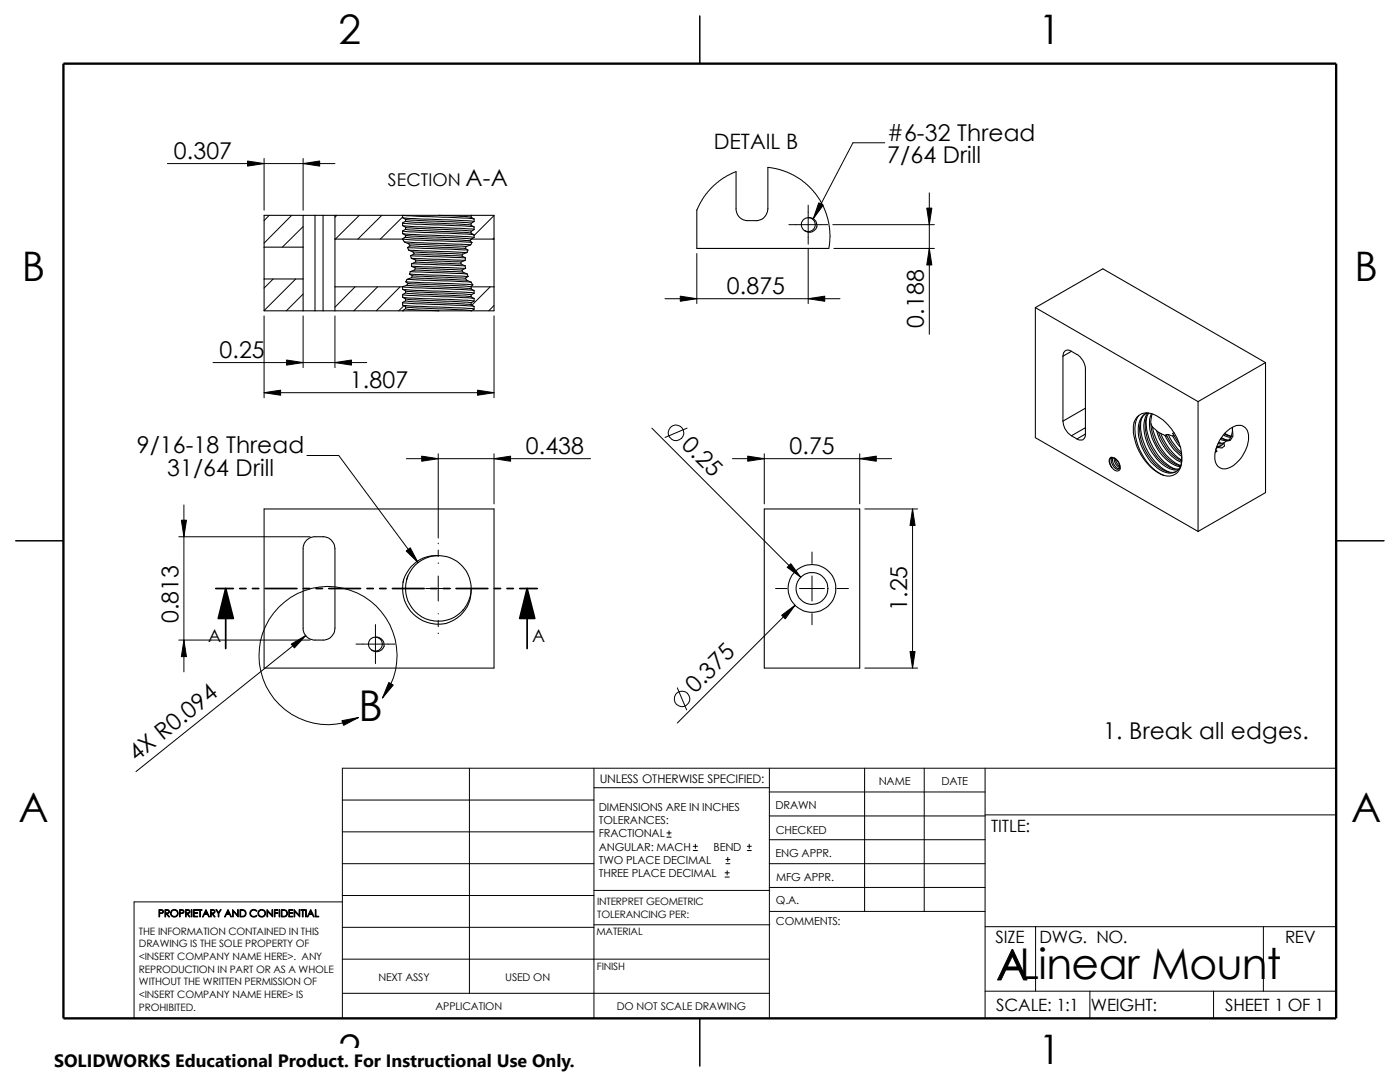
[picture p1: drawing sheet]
<svg xmlns="http://www.w3.org/2000/svg" width="279mm" height="216mm" viewBox="0 0 279 216" stroke-linecap="round" stroke-linejoin="round" font-family="sans-serif">
<g fill="none" stroke="#000" stroke-width=".2">
<path d="M33.4 32.6h33.4M49.4 32.1l3.3 .5-3.3 .5zM52.7 31.6v10.4M60.5 32.6l3.3-.5v1zM60.5 31.6v10.4M146.9 34.2l-2.4 1.2-2.2 1.7-1.8 2.1-1.4 2.7M153.2 33.4l2.4 .4 2.7 1.1 2.5 1.7 1.9 2 1.7 2.8 .9 2.5 .4 2.8-.3 2.9M176.6 28.5h-6.4l-7.9 15.1M185.5 38.5v28.2M53.7 43l-1 1M54.5 55.7l-1.8 1.8M58.2 43l-5.5 5.5"/>
<path d="M59 55.7l-6.3 6.3M60.5 58.7l-3.4 3.3M60.5 45.2l-4.2 4.1M67.2 43l-.4 .3M70.9 57.2l-4.1 4.1M71.7 43l-4.8 4.7M75.4 57.2l-4.8 4.8M76.2 43l-4.8 4.7M79.8 57.2l-4.7 4.8M80.3 43.3l-4.4 4.4M80.9 47.2l-.3 .3M94.1 43l-.1 .1"/>
<path d="M97.8 57.2l-3.7 3.7M98.6 43l-4 4M98.6 47.5l-.2 .2M132.7 59.6h34.9M135.8 59.1l3.3 .5-3.3 .5zM139.1 50.6v10M157.4 44.8h7.8M161.3 59.6l3.3-.5v1zM161.3 40.9v7.8M161.3 49.7v10.9M163.4 40.5l.9 .4-2 2.7zM166.2 44.8h20.3"/>
<path d="M166.4 49.6h20.1M185 41.5h1l-.5 3.3zM185.5 49.6l.5 3.3h-1zM42.5 72.3h30.7M52.7 78.4l3.3-.5v1zM52.7 63v16.4M52.7 78.4h45.9M57.2 71.8l3.3 .5-3.3 .6zM60.5 63v10.4M66.8 72.3l3.3-.5v1.1zM66.8 63v10.4M80.6 61l-1 1"/>
<path d="M95.3 77.9l3.3 .5-3.3 .5zM98.6 61l-1.1 1M98.6 63v16.4M61.3 90.9h6.3l15.8 21.4M81.1 91.5h36.8M84.2 91l3.3 .5-3.3 .5zM87.5 90.6v16.8M98.6 91.5l3.3-.5v1zM98.6 90.6v9.9M130.1 85.4l29.7 29.8M137.1 85.4l-4.4 1.9M146.2 91.5h31.7"/>
<path d="M149.2 91l3.3 .5-3.3 .5zM152.5 90.6v9.9M171.6 91.5l3.3-.5v1zM171.6 90.6v9.9M35.7 107.1h26.2M36.2 103.8h1l-.5 3.3zM36.7 100.8v33.3M78.4 117.4h.1M79.8 117.4h1.3M81.1 109.9l.8-.6 1.5 3zM82.3 117.4h.2M85 117.4h5"/>
<path d="M87.5 108.4v.1M87.5 109.8v1.2M87.5 112.3v.1M87.5 114.9v5M92.5 117.4h.1M93.9 117.4h1.2M96.4 117.4h.1M154.8 117.4h2.3M157.1 113.2l.7-.7 2 2.7zM159.6 117.4h4.9M162.1 110.2v2.2M162.1 114.9v5"/>
<path d="M167 117.4h2.3M172.6 101.6h10.5M182.1 101.6l.5 3.3h-1zM182.1 101.6v31.7M35.7 127.7h26.2M36.7 127.7l.5 3.3h-1zM58.1 128.5l2.9-1.7-2.2 2.5zM61 126.8l-33.9 27.2M71 128.5h7.8M74.9 124.6v7.8M76.3 139.3a13.8 13.8 0 0 0-6.9-21.7 13.8 13.8 0 0 0-17.7 14.4 13.8 13.8 0 0 0 19.8 11.2M77.6 136.2l.9 .5-2.2 2.6z"/>
<path d="M87.5 122.4v.1M87.5 123.8v1.3M87.5 126.3v.1M135.2 137.2l1.8 4.4M156 122.8l2.7-2-2 2.7zM158.7 120.8l-23.5 23.5M162.1 122.4v2.3M172.6 133.3h10.5M181.6 130h1l-.5 3.3zM68.2 143.8l3.3-.6-2.9 1.5zM68.3 159.6h50.2M93.7 153.3v44.9"/>
<path d="M118.5 157.2h35M118.5 153.3v49.9M153.5 158h43.1M153.5 153.3v49.9M172.6 153.3v28.6M184.4 153.3v28.6M196.6 153.3v49.9M266.7 153.3h-198.4v49.9M68.3 180h-41.5v23.2M68.3 172.3h50.2M68.3 166h50.2M68.3 178.7h50.2"/>
<path d="M118.5 177.7h35.1M133.1 167h.8M133.1 166.2h.8M133.5 165.8v.8M138.3 169.7h.9M138.3 168.9h.9M138.8 168.4v.9M144.7 175h.8M144.7 174.2h.8M144.9 172.3h.8M144.9 171.5h.8M145.1 173.7v.9"/>
<path d="M145.2 171.1v.8M149.1 169.7h.8M149.1 168.9h.8M149.5 168.4v.9M153.5 177.1h43.1M153.5 172.3h43.1M153.5 162.8h43.1M153.5 167.6h43.1M196.6 162.6h70.1M68.3 191.4h85.2M68.3 185h50.2M68.3 198.2h85.2"/>
<path d="M118.5 184.5h35.1M153.6 181.9h43M196.6 184.9h70.1M196.6 197.8h70.1M206.7 184.9v12.9M217.5 197.8v5.4M242.2 197.8v5.4M252.1 184.9v12.9"/>
<circle cx="134.9" cy="86.4" r="1.56"/>
<circle cx="136.1" cy="139.5" r="1.56"/>
</g>
<g fill="none" stroke="#000" stroke-width=".21">
<path d="M139.7 3.2v9.5M153.2 33.4v8.3a2.38 2.38 0 0 1-2.4 2.3 4.9 4.9 0 0 1-2.5-.1 2.35 2.35 0 0 1-1.4-2.2v-7.5M52.7 49.3v6.4M52.7 49.3v-6.3h45.9v19h-45.9v-6.3M52.7 55.7h7.8M52.7 49.3h7.8M60.5 49.3v6.4M60.5 43v6.3M60.5 55.7v6.3M62.9 43v19M64.5 43v19M66.8 47.7h13.5l.4 .6"/>
<path d="M66.8 47.7v9.5M66.8 57.2h13.6M66.8 43v4.7M66.8 57.2v4.8M80.3 57.2v.5l.6 .3M80.3 58.8v.5l.6 .3M80.3 58.8l14.3 .8M80.3 57.2l14.3 .8M80.3 46.1v.5l.6 .3M80.3 46.1l14.3 .8M80.3 43v.4l.6 .4M80.3 44.5v.5l.6 .3"/>
<path d="M80.3 44.5l2.8 .2 11.5 .6M80.4 59.3l14.2 .8M80.4 57.7l11.4 .6 2.8 .2M80.4 46.6l14.2 .8M80.4 45l11.4 .6 2.8 .2M80.4 43.4l14.2 .8M80.5 43l14.1 .7M80.7 48.3l.9 .3M80.7 48.3l13.2 .6M80.9 59.6l13.1 .8M80.9 58.4l-.6 .4M80.9 58.4l.9 .2 12.2 .6"/>
<path d="M80.9 58l13.1 .8M80.9 47.3l-.6 .4 2.8 .2 11.1 .5M80.9 47.3l1.9 .2 11 .5M80.9 46.9l13.1 .8M80.9 44.2l13.1 .8M80.9 43.8l13.1 .7M80.9 45.7l-.6 .4M80.9 44.2l-.6 .3M80.9 45.7l.9 .2 12.2 .6M80.9 45.3l13.1 .8M80.9 43.8v.4M80.9 45.3v.4"/>
<path d="M80.9 46.9v.4M80.9 58v.4M80.9 59.6v.4M81 56.2l.4 .4M81 56.2l13.4 .7M81.2 56.9l-.9 .3M81.2 56.9l9.6 .5 3.2 .3M81.2 55.8l-.2 .4M81.2 55.8l12.8 .5M81.3 49.4l.3 .5M81.3 49.4l12.1 .5M81.4 56.6l-.2 .3"/>
<path d="M81.4 56.6l12.6 .6M81.6 48.6l.2 .5M81.6 49.9l.9 .4M81.6 48.6l11.4 .6M81.6 49.9l11.6 .5M81.7 54.7l.6 .3M81.7 54.7l11.7 .5M81.8 49.1l-.5 .3M81.8 49.1l11 .5M81.9 54.2l-.2 .5M81.9 54.2l11.3 .5M82 51l.1 .5"/>
<path d="M82 51l10.9 .5M82.1 51.5l.8 .4M82.1 51.5l10.7 .4M82.1 53.1l.8 .4M82.1 55.4l-.9 .4M82.1 55.4l11 .5M82.1 53.1l10.8 .5M82.2 52.6l-.1 .5M82.2 52.6l10.6 .4M82.3 55l10.6 .5M82.3 55l-.2 .4M82.5 50.3l9.8 .4"/>
<path d="M82.5 50.3l.1 .4M82.6 50.7l-.6 .3M82.6 50.7l9.6 .4M82.8 53.9l-.9 .3M82.8 53.9l9.5 .4M82.9 53.5l-.1 .4M82.9 53.5l9.3 .4M82.9 51.9l9.1 .4M82.9 51.9l.1 .4M83 52.3l-.8 .3M83 52.3l9 .4M87.6 43l6.4 .3"/>
<path d="M92 52.7l.8 .3M92 52.3v.4M92.2 51.1l.7 .4M92.2 53.9l.1 .4M92.3 54.3l.9 .4M92.3 50.7l-.1 .4M92.8 53l.1 .6M92.8 51.9l-.8 .4M92.8 49.6l.6 .3M92.9 55.5l.2 .4M92.9 53.6l-.7 .3M92.9 51.5l-.1 .4"/>
<path d="M93 49.2l-.2 .4M93.1 55.9l.9 .4M93.2 54.7l.2 .5M93.2 50.4l-.9 .3M93.4 49.9l-.2 .5M93.4 55.2l-.5 .3M93.8 48l.4 .4M93.9 48.9l-.9 .3M94 57.7l.6 .3M94 59.2l.6 .4M94 56.3l.4 .6M94 47.7l-.2 .3"/>
<path d="M94 43.3l.6 .4M94 46.5l.6 .4M94 45l.6 .3v.5M94 43v.3M94 44.5v.5M94 46.1v.4M94 57.2v.5M94 58.8v.4M94 57.2h4.6M94 47.7h4.6M94.2 48.4l-.3 .5M94.4 56.9l-.4 .3"/>
<path d="M94.6 58.5l-.6 .3M94.6 47.4l-.6 .3M94.6 45.8l-.6 .3M94.6 44.2l-.6 .3M94.6 43.7v.5M94.6 46.9v.5M94.6 58v.5M94.6 59.6v.5M139.1 41.9v7.7h26.3M160.2 43.9a1.53 1.53 0 0 1 2.3-.1 1.53 1.53 0 0 1 0 2.2 1.54 1.54 0 0 1-2-.1 1.54 1.54 0 0 1-.3-2zM161.3 43.4a1.38 1.38 0 0 1 1.4 1.8 1.38 1.38 0 0 1-2.1 .8M80.3 60.4v.5l.6 .3"/>
<path d="M80.3 60.4l2.8 .2 11.5 .5M80.4 60.9l11.4 .5 2.8 .3M80.9 61.6l.9 .2 5.8 .2M80.9 61.2l13.1 .8 .6-.3M80.9 60l13.1 .8M80.9 61.6l-.6 .4h.2M80.9 60l-.6 .4M80.9 61.2v.4M94 60.8l.6 .4v.5M94 60.4v.4M94.6 60.1l-.6 .3M206.6 61.4v25.9l32.5 18.7"/>
<path d="M206.6 61.4l32.5 18.7M206.6 61.4l13.5-7.8 32.5 18.7M212.1 71.1v12.9M213.8 70.1l1.1 .6a3.6 3.6 0 0 1 1.7 3v12.9M213.8 70.1a1.03 1.03 0 0 0-1.2-.1 1.03 1.03 0 0 0-.5 1.1M213.8 70.1l-1.7 1M252.6 72.3v26l-13.5 7.7M252.6 72.3l-13.5 7.8M212.1 84a3.9 3.9 0 0 0 1.7 3M213.8 87l1.1 .6M216.6 86.6a1.03 1.03 0 0 1-.5 1.1 1.03 1.03 0 0 1-1.2-.1M216.6 81.4l-4.5 2.6"/>
<path d="M216.6 86.6l-1.7 1M216.6 85.3l-2.8 1.7M221.7 91.3v.1a1.83 1.83 0 0 0 .2 1.9M221.9 91.3a1.86 1.86 0 0 0 1.2 2.3 .65 .65 0 0 0 .3-1.1l-.5-.6-.6-.5M222.1 91.3a1.86 1.86 0 0 0 1.3 2.2M222.3 91.4a2 2 0 0 1 1.1 2.4 .89 .89 0 0 1-1.4-.4l-.1-.1M222.3 91.4a.57 .57 0 0 0-.6-.1 .57 .57 0 0 0-.3 .5l.1 .8 .4 .7M222.3 91.4l.3 1.1 .8 .8M222.6 91.5l.4 1.1 .5 .4M227.2 82.9a6.5 6.5 0 0 0-.1 5.9 9.9 9.9 0 0 0 5.2 6.1M227.7 83.9a10.6 10.6 0 0 0 5.7 10.3M228.8 82.4a4.2 4.2 0 0 0-1.3 4.5 10.1 10.1 0 0 0 4.9 7 2.83 2.83 0 0 0 2.2 .2"/>
<path d="M228.9 83.2a10.6 10.6 0 0 0 5.6 10.4M228.9 82.4a3.7 3.7 0 0 0-1.7 3.9 10.3 10.3 0 0 0 4.9 7.8 2.42 2.42 0 0 0 2.5 .1 2.42 2.42 0 0 0 1.2-2.3v-.7M229.1 82.4a5.8 5.8 0 0 0-.3 5.6 8.9 8.9 0 0 0 5 5.6l1.3 .1M229.2 82.4a6.3 6.3 0 0 0-.1 5.4 8.8 8.8 0 0 0 5 5.7l1.1 .1M229.7 84.5l.3 .7M229.8 82.5a7.9 7.9 0 0 0 1.3 7.2 7.2 7.2 0 0 0 4.4 3.4M230 82.6a8.5 8.5 0 0 0 1.8 7.6 6.5 6.5 0 0 0 3.8 2.7 10.6 10.6 0 0 1-5.6-7.7M230 85.2l.8 .7M230.8 85.9a9.6 9.6 0 0 0 5 6.3M230.8 85.9l.4 .4M231.2 86.3a9.6 9.6 0 0 0 4.6 5.7M231.2 86.3l.4 .2"/>
<path d="M231.6 86.5a10.6 10.6 0 0 0 4.2 5.3M231.6 86.5l.9 .4M232.5 86.9l.8 1.4a8 8 0 0 0 2.5 2.8M232.5 86.9l.4 .1M232.9 87l1.2 1.9 1.7 1.8M233.2 86.7l.8 .3M233.2 86.7h-.5l.2 .3M233.2 86.7l.7 1.4 1.1 1.4 .8 .8M234 87l.9 1.4 .6 .8M234.3 86.3l-.3 .2 .3 .4M234.3 86.9l1 1.5M234.3 86.9l-.3 .1"/>
<path d="M235.8 91.2a9.9 9.9 0 0 0-6.1-8.7 2.7 2.7 0 0 0-3.5 2.5 10.6 10.6 0 0 0 6.1 9.9M235.8 91.2a3.1 3.1 0 0 1-2.3 3.8l-1.2-.1M239.1 80.1v25.9M242.7 89.6l.2 .4-.4 .3M243.1 88.5h1M243.2 88.3l1 .1M243.2 88.3l.4 .1M243.5 87.7l.9 .2h.8M243.6 88.9l-.7 .2M243.7 87.5l1 .3h.7M243.8 87.3l.9 .5M244.2 86.8l1.4 .5"/>
<path d="M244.3 88.4a.69 .69 0 0 1-.2 .8 .69 .69 0 0 1-.8 .1h-.3l-.3 .2M244.3 88.4a1.94 1.94 0 0 1-1.5 .8M244.4 86.4l1.3 .7-1.4-.5M244.6 86.3a3.5 3.5 0 0 1 3.5-1.3 2.8 2.8 0 0 1 .9 3.4 6.7 6.7 0 0 1-4.4 5.2 1.96 1.96 0 0 1-2.2-2.1 7.4 7.4 0 0 1 2.2-5.2zM246 85.4v.7a1.35 1.35 0 0 1-1.3 1.9l-.4 .4M246 85.4a3.7 3.7 0 0 1-.8 2.5M246 85.3v.1M3.1 107.9h9.6M52.7 101.6h45.9v31.7h-45.9zM61.2 107.8l.5-.4 .9-.3h1.9a2.38 2.38 0 0 1 2.3 2.4v15.8a2.38 2.38 0 0 1-2.3 2.4h-1.6a2.31 2.31 0 0 1-2.4-2.4v-16.1l.3-.9zM80.6 115.7l-.2 .5M81.4 114.9l-.2 .8"/>
<path d="M82 113.1a6.9 6.9 0 0 1 7.2-2 6.9 6.9 0 0 1 4.8 5.8 6.8 6.8 0 0 1-4.9 7.4 6.8 6.8 0 0 1-8-3.7 6.6 6.6 0 0 1 .9-7.5zM87.5 110.9a6.5 6.5 0 0 0-6.6 6.5 6.5 6.5 0 0 0 6.5 6.6 6.5 6.5 0 0 0 6.6-6.6M152.5 101.6h19.1v31.7h-19.1zM266.7 107.9h9.5M74 127.5a1.58 1.58 0 0 1 2-.1 1.58 1.58 0 0 1 .5 1.9 1.55 1.55 0 0 1-2.3 .4 1.55 1.55 0 0 1-.2-2.2zM74.9 127.1a1.4 1.4 0 0 1 1.4 1.8 1.4 1.4 0 0 1-2.1 .8M92.5 121.7l-.2 .1M152.5 127.1h.1M139.7 203.2v9.5"/>
<circle cx="162" cy="117.4" r="4.8"/>
<circle cx="162.1" cy="117.4" r="3.2"/>
</g>
<path d="M12.7 12.7h254v190.5h-254z" fill="none" stroke="#000" stroke-width=".47"/>
<g fill="#000">
<path d="M49.4 32.1l3.3 .5-3.3 .5zM60.5 32.6l3.3-.5v1zM135.8 59.1l3.3 .5-3.3 .5zM161.3 59.6l3.3-.5v1zM163.4 40.5l.9 .4-2 2.7zM185 41.5h1l-.5 3.3zM185.5 49.6l.5 3.3h-1zM52.7 78.4l3.3-.5v1zM57.2 71.8l3.3 .5-3.3 .6zM66.8 72.3l3.3-.5v1.1zM95.3 77.9l3.3 .5-3.3 .5zM84.2 91l3.3 .5-3.3 .5z"/>
<path d="M98.6 91.5l3.3-.5v1zM149.2 91l3.3 .5-3.3 .5zM171.6 91.5l3.3-.5v1zM36.2 103.8h1l-.5 3.3zM45 117.4l1.6 6h-3zM81.1 109.9l.8-.6 1.5 3zM105.2 117.4l1.5 6h-3zM157.1 113.2l.7-.7 2 2.7zM182.1 101.6l.5 3.3h-1zM36.7 127.7l.5 3.3h-1zM58.1 128.5l2.9-1.7-2.2 2.5zM77.6 136.2l.9 .5-2.2 2.6z"/>
<path d="M156 122.8l2.7-2-2 2.7zM181.6 130h1l-.5 3.3zM68.2 143.8l3.3-.6-2.9 1.5z"/>
</g>
<g fill="none" stroke="#000" stroke-width=".34">
<path d="M43.1 117.4h3.5M45 117.4l1.6 6h-3zM45 117.4v12M47.8 117.4h1.3M50.4 117.4h1.2M52.9 117.4h6.4M60.5 117.4h1.3M63.1 117.4h1.2M65.6 117.4h6.4M73.2 117.4h1.3M75.8 117.4h1.2M78.3 117.4h6.4"/>
<path d="M85.9 117.4h1.3M88.5 117.4h1.2M91 117.4h6.4M98.6 117.4h1.3M101.2 117.4h1.2M103.7 117.4h3.5M105.2 117.4l1.5 6h-3zM105.2 117.4v12"/>
</g>
<path d="M10.8 209.2h104.1v6.7h-104.1z" fill="#fff"/>
<g font-size="8.5">
<text x="71.5" y="143.9">B</text>
<text x="198.9" y="195.5">ALinear Mount</text>
</g>
<g font-size="8.1">
<text x="67.6" y="8.8">2</text>
<text x="207.3" y="8.8">1</text>
<text x="4.4" y="56.1">B</text>
<text x="270.3" y="56.1">B</text>
<text x="3.7" y="164.1">A</text>
<text x="269.7" y="164.1">A</text>
<text x="67.6" y="212.3">2</text>
<text x="207.3" y="212.3">1</text>
</g>
<g font-size="4.6">
<text x="177.1" y="28.1">#6-32 Thread</text>
<text x="34.7" y="31.7">0.307</text>
<text x="177.1" y="32.6">7/64 Drill</text>
<text x="92.9" y="37.1">A-A</text>
<text x="145.1" y="58.7">0.875</text>
<text x="184.4" y="65.4" transform="rotate(-90 184.4 65.4)">0.188</text>
<text x="43.8" y="71.4">0.25</text>
<text x="69.8" y="77.4">1.807</text>
<text x="135.8" y="89" transform="rotate(45 135.8 89)">0.25</text>
<text x="27.3" y="90.5">9/16-18 Thread</text>
<text x="33.4" y="95">31/64 Drill</text>
<text x="104.9" y="90.6">0.438</text>
<text x="157.6" y="90.6">0.75</text>
<text x="35.6" y="124.4" transform="rotate(-90 35.6 124.4)">0.813</text>
<text x="181" y="121.9" transform="rotate(-90 181 121.9)">1.25</text>
<text x="138.7" y="138.6" transform="rotate(-45 138.7 138.6)">0.375</text>
<text x="220.2" y="147.5">1. Break all edges.</text>
<text x="27.2" y="152" transform="rotate(-39 27.2 152)">4X R0.094</text>
</g>
<text font-size="4.2" x="142.5" y="29.8">DETAIL B</text>
<text font-size="3.6" x="10.8" y="213">SOLIDWORKS Educational Product. For Instructional Use Only.</text>
<g font-size="3.5">
<text x="77.4" y="37.1">SECTION</text>
<text x="41.6" y="128">A</text>
<text x="106.2" y="128">A</text>
</g>
<g font-size="3.4">
<text x="197.8" y="166">TITLE:</text>
<text x="198.7" y="188.1">SIZE</text>
<text x="207.5" y="188.1">DWG. NO.</text>
<text x="256.5" y="188.2">REV</text>
<text x="198.8" y="201.7">SCALE: 1:1</text>
<text x="217.7" y="201.8">WEIGHT:</text>
<text x="244.5" y="201.7">SHEET 1 OF 1</text>
</g>
<text font-size="2.4" x="119.7" y="156.2">UNLESS OTHERWISE SPECIFIED:</text>
<g font-size="2.2">
<text x="119.5" y="161.8">DIMENSIONS ARE IN INCHES</text>
<text x="154.8" y="161.5">DRAWN</text>
<text x="175.4" y="156.7">NAME</text>
<text x="187.9" y="156.7">DATE</text>
<text x="119.5" y="164.4">TOLERANCES:</text>
<text x="119.5" y="167.1">FRACTIONAL</text>
<text x="154.8" y="166.3">CHECKED</text>
<text x="119.5" y="172.4">TWO PLACE DECIMAL</text>
<text x="119.5" y="169.8">ANGULAR: MACH</text>
<text x="142.4" y="169.8">BEND</text>
<text x="154.8" y="171">ENG APPR.</text>
<text x="119.5" y="175">THREE PLACE DECIMAL</text>
<text x="154.9" y="175.7">MFG APPR.</text>
<text x="154.9" y="184.7">COMMENTS:</text>
<text x="154.9" y="180.5">Q.A.</text>
</g>
<g font-size="2.1">
<text x="75.5" y="195.7">NEXT ASSY</text>
<text x="100.8" y="195.7">USED ON</text>
<text x="86.9" y="201.5">APPLICATION</text>
<text x="123.1" y="201.6">DO NOT SCALE DRAWING</text>
</g>
<g font-size="2">
<text x="31.5" y="183">PROPRIETARY AND CONFIDENTIAL</text>
<text x="119.2" y="180.6">INTERPRET GEOMETRIC</text>
<text x="119.2" y="183.1">TOLERANCING PER:</text>
<text x="27.7" y="186.5">THE INFORMATION CONTAINED IN THIS</text>
<text x="27.7" y="189.1">DRAWING IS THE SOLE PROPERTY OF</text>
<text x="27.7" y="191.6">&lt;INSERT COMPANY NAME HERE&gt;. ANY</text>
<text x="119" y="186.6">MATERIAL</text>
<text x="27.7" y="194.1">REPRODUCTION IN PART OR AS A WHOLE</text>
<text x="27.7" y="196.6">WITHOUT THE WRITTEN PERMISSION OF</text>
<text x="119.1" y="193.5">FINISH</text>
<text x="27.7" y="199.1">&lt;INSERT COMPANY NAME HERE&gt; IS</text>
<text x="27.7" y="201.7">PROHIBITED.</text>
</g>
</svg>
